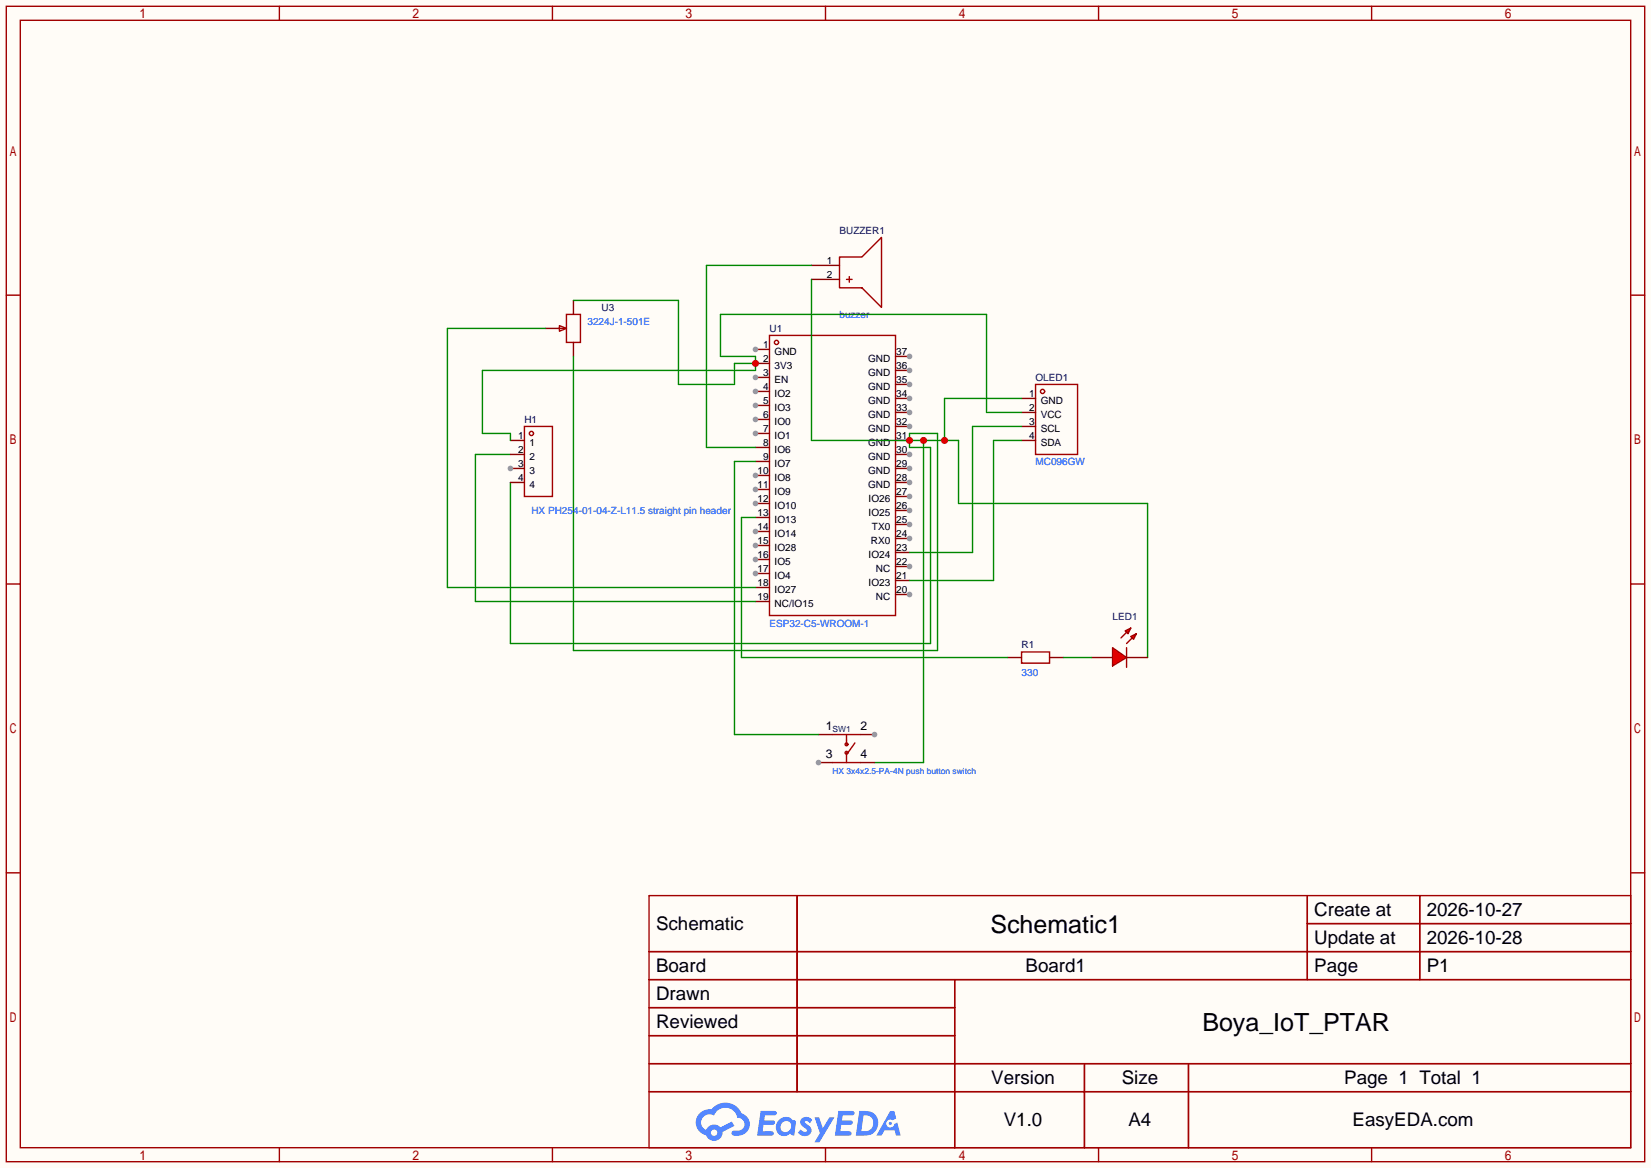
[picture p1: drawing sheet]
<svg xmlns="http://www.w3.org/2000/svg" width="299mm" height="212mm" viewBox="0 0 299 212" stroke-linecap="round" stroke-linejoin="round" font-family="sans-serif">
<path d="M0 0h299.5v211.8h-299.5z" fill="#fffcf7"/>
<g fill="none" stroke="#a10000" stroke-width=".25">
<path d="M1.1 1.1h297.2v209.6h-297.2zM3.7 3.7h292.1v204.5h-292.1zM50.7 1.1v2.6M100.2 1.1v2.6M149.7 1.1v2.6M199.3 1.1v2.6M248.8 1.1v2.6M1.1 53.5h2.6M295.8 53.5h2.5M1.1 105.9h2.6M295.8 105.9h2.5M1.1 158.3h2.6"/>
<path d="M295.8 158.3h2.5M117.7 162.4h178.1v45.8h-178.1zM117.7 172.6h178.1M117.7 177.7h178.1M144.6 162.4v35.6M173.2 177.7v30.5M237.1 162.4v15.3M237.1 167.5h58.7M257.5 162.4v15.3M117.7 182.8h55.5M117.7 192.9h178.1M117.7 187.8h55.5"/>
<path d="M117.7 198h178.1M196.7 192.9v15.3M215.6 192.9v15.3M50.7 208.2v2.5M100.2 208.2v2.5M149.7 208.2v2.5M199.3 208.2v2.5M248.8 208.2v2.5"/>
</g>
<g fill="#5487ff">
<path d="M145.5 202.8a1.3 1.3 0 0 1 1.8 .3l-.4 .6a.54 .54 0 0 0-.9-.2l.1 .2a1.58 1.58 0 0 1 1.1 1.6 1.43 1.43 0 0 1-2.5 .1l.5-.6a.64 .64 0 0 0 .5 .5 .64 .64 0 0 0 .7-.3l-.2-.2a1.6 1.6 0 0 1-1-1.6z"/>
<path d="M147.7 202.7h.9l.7 1.9 1.1-1.9h.9l-2.7 4.5h-.9l1-1.7z"/>
<path d="M138 201.5h1.6a1.31 1.31 0 0 1 1.2 .2 .4 .4 0 0 1-.3 .6h-1.8l-.1 .9h1.6a.4 .4 0 0 1 .4 .4 .4 .4 0 0 1-.4 .4h-1.7l-.2 1.2h.8a1.23 1.23 0 0 1 1.2 .2 .39 .39 0 0 1-.3 .6h-2.7z"/>
<path d="M152.1 201.5h1.6a1.32 1.32 0 0 1 1.3 .2 .39 .39 0 0 1-.4 .6h-1.7l-.2 .9h1.7a.4 .4 0 0 1 .3 .4 .4 .4 0 0 1-.4 .4h-1.7l-.2 1.2h.8a1.23 1.23 0 0 1 1.2 .2 .39 .39 0 0 1-.3 .6h-2.7z"/>
<path d="M161.5 201.5h.7l.4 1.3-.7 .4a.75 .75 0 0 0-1.1 .3 .75 .75 0 0 0 .5 1 .75 .75 0 0 0 .9-.6l.6-.3 .6 2.4h-.9l-.2-1h-1.9l-.5 1h-.9z"/>
<path d="M155.9 201.5l-.7 4.5h1.5a2.27 2.27 0 0 0 2.6-2.3 2.27 2.27 0 0 0-2.7-2.2zM156.6 202.3a1.5 1.5 0 0 1 1.8 1.5 1.5 1.5 0 0 1-1.9 1.4h-.3z"/>
<path d="M141.3 203.1a1.62 1.62 0 0 0-.4 2.1 1.62 1.62 0 0 0 2 .7l.4-.3 .3 .3 .5 .1 .3-2.5-.2-.3h-.4a1.58 1.58 0 0 0-2.5-.1zM141.9 203.6a.99 .99 0 0 1 1.6 .3 .99 .99 0 0 1-.9 1.4 .94 .94 0 0 1-1-.5 .94 .94 0 0 1 .3-1.2z"/>
<path d="M126.9 201.9a2.37 2.37 0 0 0 1.2 4 1.54 1.54 0 0 0 1.7 1 1.54 1.54 0 0 0 1.3-1.6l2.1-1.1-.5-.8-2 1.1a1.57 1.57 0 0 0-2.6 .4 1.5 1.5 0 0 1-.8-2.1 1.5 1.5 0 0 1 2.2-.5 2.23 2.23 0 0 1 2.3-1.4 2.23 2.23 0 0 1 2 1.8 1.16 1.16 0 0 1 1.2 1.1 1.16 1.16 0 0 1-1 1.3h-.7a.47 .47 0 0 0-.6 .3 .47 .47 0 0 0 .4 .6 2.23 2.23 0 0 0 2.3-.7 2.23 2.23 0 0 0 .4-2.3 2.16 2.16 0 0 0-1.3-1.1 3.2 3.2 0 0 0-5.4-.7l-1.2 .1zM129 205.4a.58 .58 0 0 1 1.1 0 .58 .58 0 0 1-1.1 0z"/>
<circle cx="161.5" cy="203.8" r=".28"/>
</g>
<g fill="none" stroke="#a10000" stroke-width=".25">
<path d="M139.6 60.8h22.8v50.8h-22.8zM187.8 69.7h7.7v12.7h-7.7z"/>
<circle cx="140.8" cy="62.1" r=".38"/>
<circle cx="189.1" cy="71" r=".38"/>
</g>
<path d="M137 63.4h2.6M185.3 72.3h2.5M185.3 74.8h2.5M185.3 77.3h2.5M185.3 79.9h2.5" fill="none" stroke="#870000" stroke-width=".25"/>
<circle cx="137" cy="63.4" r=".51" fill="#999"/>
<path d="M137 65.9h2.6M137 68.5h2.6" fill="none" stroke="#870000" stroke-width=".25"/>
<circle cx="137" cy="68.5" r=".51" fill="#999"/>
<path d="M137 71h2.6" fill="none" stroke="#870000" stroke-width=".25"/>
<circle cx="137" cy="71" r=".51" fill="#999"/>
<path d="M137 73.5h2.6" fill="none" stroke="#870000" stroke-width=".25"/>
<circle cx="137" cy="73.5" r=".51" fill="#999"/>
<path d="M137 76.1h2.6" fill="none" stroke="#870000" stroke-width=".25"/>
<circle cx="137" cy="76.1" r=".51" fill="#999"/>
<path d="M137 78.6h2.6" fill="none" stroke="#870000" stroke-width=".25"/>
<circle cx="137" cy="78.6" r=".51" fill="#999"/>
<path d="M137 81.2h2.6M137 83.7h2.6M137 86.2h2.6" fill="none" stroke="#870000" stroke-width=".25"/>
<circle cx="137" cy="86.2" r=".51" fill="#999"/>
<path d="M137 88.8h2.6" fill="none" stroke="#870000" stroke-width=".25"/>
<circle cx="137" cy="88.8" r=".51" fill="#999"/>
<path d="M137 91.3h2.6" fill="none" stroke="#870000" stroke-width=".25"/>
<circle cx="137" cy="91.3" r=".51" fill="#999"/>
<path d="M137 93.9h2.6M137 96.4h2.6" fill="none" stroke="#870000" stroke-width=".25"/>
<circle cx="137" cy="96.4" r=".51" fill="#999"/>
<path d="M137 98.9h2.6" fill="none" stroke="#870000" stroke-width=".25"/>
<circle cx="137" cy="98.9" r=".51" fill="#999"/>
<path d="M137 101.5h2.6" fill="none" stroke="#870000" stroke-width=".25"/>
<circle cx="137" cy="101.5" r=".51" fill="#999"/>
<path d="M137 104h2.6" fill="none" stroke="#870000" stroke-width=".25"/>
<circle cx="137" cy="104" r=".51" fill="#999"/>
<path d="M137 106.6h2.6M137 109.1h2.6M162.4 107.8h2.6" fill="none" stroke="#870000" stroke-width=".25"/>
<circle cx="165" cy="107.8" r=".51" fill="#999"/>
<path d="M162.4 105.3h2.6M162.4 102.7h2.6" fill="none" stroke="#870000" stroke-width=".25"/>
<circle cx="165" cy="102.7" r=".51" fill="#999"/>
<path d="M162.4 97.7h2.6M162.4 100.2h2.6" fill="none" stroke="#870000" stroke-width=".25"/>
<circle cx="165" cy="97.7" r=".51" fill="#999"/>
<path d="M162.4 95.1h2.6" fill="none" stroke="#870000" stroke-width=".25"/>
<circle cx="165" cy="95.1" r=".51" fill="#999"/>
<path d="M162.4 92.6h2.6" fill="none" stroke="#870000" stroke-width=".25"/>
<circle cx="165" cy="92.6" r=".51" fill="#999"/>
<path d="M162.4 90h2.6" fill="none" stroke="#870000" stroke-width=".25"/>
<circle cx="165" cy="90" r=".51" fill="#999"/>
<path d="M162.4 87.5h2.6" fill="none" stroke="#870000" stroke-width=".25"/>
<circle cx="165" cy="87.5" r=".51" fill="#999"/>
<path d="M162.4 85h2.6" fill="none" stroke="#870000" stroke-width=".25"/>
<circle cx="165" cy="85" r=".51" fill="#999"/>
<path d="M162.4 82.4h2.6" fill="none" stroke="#870000" stroke-width=".25"/>
<circle cx="165" cy="82.4" r=".51" fill="#999"/>
<path d="M162.4 79.9h2.6M162.4 77.3h2.6" fill="none" stroke="#870000" stroke-width=".25"/>
<circle cx="165" cy="77.3" r=".51" fill="#999"/>
<path d="M162.4 74.8h2.6" fill="none" stroke="#870000" stroke-width=".25"/>
<circle cx="165" cy="74.8" r=".51" fill="#999"/>
<path d="M162.4 72.3h2.6" fill="none" stroke="#870000" stroke-width=".25"/>
<circle cx="165" cy="72.3" r=".51" fill="#999"/>
<path d="M162.4 69.7h2.6" fill="none" stroke="#870000" stroke-width=".25"/>
<circle cx="165" cy="69.7" r=".51" fill="#999"/>
<path d="M162.4 67.2h2.6" fill="none" stroke="#870000" stroke-width=".25"/>
<circle cx="165" cy="67.2" r=".51" fill="#999"/>
<path d="M162.4 64.6h2.6" fill="none" stroke="#870000" stroke-width=".25"/>
<circle cx="165" cy="64.6" r=".51" fill="#999"/>
<path d="M101.2 59.6h1.3M101.5 59.1l1.2 .5-1.2 .5zM102.7 57h2.6v5.1h-2.6zM152.3 46.6h4l3.6-3.5v12.7l-3.6-3.6h-4zM153.5 50.7h1.1M154.1 50.2v1" fill="none" stroke="#a10000" stroke-width=".25"/>
<path d="M98.9 59.6h2.6M104 54.5v2.5M147.2 48.1h5.1M147.2 50.7h5.1M104 62.1v2.5" fill="none" stroke="#870000" stroke-width=".25"/>
<path d="M147.2 50.7v29.2h26.7v11.4h34.3v28M104 64.6v53.4h66.1v-39.4h-5.1v2.6h3.8v35.5h-76.2v-29.2M167.5 79.9v58.4h-8.9M185.3 72.3h-14v7.6" fill="none" stroke="#008700" stroke-width=".25"/>
<g fill="#c00">
<circle cx="165" cy="79.9" r=".63"/>
<circle cx="167.5" cy="79.9" r=".63"/>
<circle cx="171.3" cy="79.9" r=".63"/>
</g>
<path d="M185.3 79.9h-5.1v25.4h-15.2M185.3 77.3h-8.9v22.9h-11.4M92.6 82.4h-6.4v26.7h50.8" fill="none" stroke="#008700" stroke-width=".25"/>
<g fill="none" stroke="#a10000" stroke-width=".25">
<path d="M95.1 77.3h5.1v12.7h-5.1z"/>
<circle cx="96.4" cy="78.6" r=".38"/>
</g>
<path d="M92.6 79.9h2.5M92.6 82.4h2.5M92.6 85h2.5" fill="none" stroke="#870000" stroke-width=".25"/>
<circle cx="92.6" cy="85" r=".51" fill="#999"/>
<path d="M92.6 87.5h2.5" fill="none" stroke="#870000" stroke-width=".25"/>
<path d="M104 54.5h19.1v15.2h10.1v-3.8h3.8M185.3 74.8h-6.4v-17.8h-48.2v7.6h6.3v2.6h-49.5v11.4h5.1v1.3" fill="none" stroke="#008700" stroke-width=".25"/>
<circle cx="137" cy="65.9" r=".63" fill="#c00"/>
<path d="M98.9 59.6h-17.7v47h55.8M147.2 48.1h-19.1v33.1h8.9" fill="none" stroke="#008700" stroke-width=".25"/>
<path d="M151 133.2h5.1M151 138.3h5.1M153.5 133.2v1.8M153.5 136.5v1.8M155.1 134.7l-1.3 1.8" fill="none" stroke="#a10000" stroke-width=".25"/>
<path d="M148.5 133.2h2.5M148.5 138.3h2.5" fill="none" stroke="#870000" stroke-width=".25"/>
<circle cx="148.5" cy="138.3" r=".51" fill="#999"/>
<path d="M156.1 133.2h2.5" fill="none" stroke="#870000" stroke-width=".25"/>
<circle cx="158.6" cy="133.2" r=".51" fill="#999"/>
<path d="M198 119.3h3.8M204.3 119.3h3.9M156.1 138.3h2.5" fill="none" stroke="#870000" stroke-width=".25"/>
<g fill="none" stroke="#a10000" stroke-width=".25">
<path d="M204.3 117.5v3.5"/>
<circle cx="153.5" cy="135" r=".25"/>
<circle cx="153.5" cy="136.5" r=".25"/>
</g>
<path d="M137 83.7h-3.8v49.5h15.3" fill="none" stroke="#008700" stroke-width=".25"/>
<g fill="#f00" stroke="#a10000" stroke-width=".25">
<path d="M201.8 117.5l2.5 1.8-2.5 1.5z"/>
<path d="M204.1 114.4l1-.5-.5 1z"/>
<path d="M205.1 115.4l1-.5-.5 1.1z"/>
</g>
<path d="M185.3 118.2h5.1v2.1h-5.1zM204.3 114.7l-1 1M205.4 115.7l-1.1 1" fill="none" stroke="#a10000" stroke-width=".25"/>
<path d="M182.8 119.3h2.5M190.4 119.3h2.5" fill="none" stroke="#870000" stroke-width=".25"/>
<path d="M137 93.9h-2.5v25.4h48.3M192.9 119.3h5.1" fill="none" stroke="#008700" stroke-width=".25"/>
<g font-size="4.5">
<text x="179.6" y="169.2">Schematic1</text>
<text x="218.1" y="187">Boya_IoT_PTAR</text>
</g>
<g font-size="3.4">
<text x="238.4" y="166.1">Create at</text>
<text x="258.8" y="166.1">2026-10-27</text>
<text x="119" y="168.7">Schematic</text>
<text x="238.4" y="171.2">Update at</text>
<text x="258.8" y="171.2">2026-10-28</text>
<text x="119" y="176.3">Board</text>
<text x="186" y="176.3">Board1</text>
<text x="238.4" y="176.3">Page</text>
<text x="258.8" y="176.3">P1</text>
<text x="119" y="181.4">Drawn</text>
<text x="119" y="186.5">Reviewed</text>
<text x="179.8" y="196.6">Version</text>
<text x="203.5" y="196.6">Size</text>
<text x="243.8" y="196.6">Page 1 Total 1</text>
<text x="182.1" y="204.2">V1.0</text>
<text x="204.7" y="204.2">A4</text>
<text x="245.3" y="204.2">EasyEDA.com</text>
</g>
<g font-size="2.2">
<text x="149.8" y="132.4">1</text>
<text x="149.8" y="137.5">3</text>
<text x="156.1" y="132.4">2</text>
<text x="156.1" y="137.5">4</text>
</g>
<g font-size="1.8">
<text x="150" y="47.8">1</text>
<text x="150" y="50.4">2</text>
<text x="138.4" y="63.1">1</text>
<text x="138.4" y="65.6">2</text>
<text x="140.5" y="64.3">GND</text>
<text x="157.5" y="65.6">GND</text>
<text x="162.6" y="64.3">37</text>
<text x="138.4" y="68.1">3</text>
<text x="138.4" y="70.7">4</text>
<text x="140.5" y="66.9">3V3</text>
<text x="140.5" y="69.4">EN</text>
<text x="140.5" y="72">IO2</text>
<text x="157.5" y="70.7">GND</text>
<text x="157.5" y="68.1">GND</text>
<text x="162.6" y="72">34</text>
<text x="162.6" y="69.4">35</text>
<text x="162.6" y="66.9">36</text>
<text x="186.7" y="72">1</text>
<text x="138.4" y="73.2">5</text>
<text x="138.4" y="75.8">6</text>
<text x="140.5" y="74.5">IO3</text>
<text x="140.5" y="77">IO0</text>
<text x="157.5" y="75.8">GND</text>
<text x="157.5" y="73.2">GND</text>
<text x="162.6" y="77">32</text>
<text x="162.6" y="74.5">33</text>
<text x="186.7" y="74.5">2</text>
<text x="186.7" y="77">3</text>
<text x="188.8" y="73.2">GND</text>
<text x="188.8" y="75.8">VCC</text>
<text x="94" y="79.6">1</text>
<text x="94" y="82.1">2</text>
<text x="96.1" y="80.8">1</text>
<text x="96.1" y="83.4">2</text>
<text x="138.4" y="78.3">7</text>
<text x="138.4" y="80.8">8</text>
<text x="138.4" y="83.4">9</text>
<text x="140.5" y="79.6">IO1</text>
<text x="140.5" y="82.1">IO6</text>
<text x="157.5" y="83.4">GND</text>
<text x="157.5" y="80.8">GND</text>
<text x="157.5" y="78.3">GND</text>
<text x="162.6" y="82.1">30</text>
<text x="162.6" y="79.6">31</text>
<text x="186.7" y="79.6">4</text>
<text x="188.8" y="78.3">SCL</text>
<text x="188.8" y="80.8">SDA</text>
<text x="94" y="84.7">3</text>
<text x="94" y="87.2">4</text>
<text x="96.1" y="85.9">3</text>
<text x="96.1" y="88.5">4</text>
<text x="137.4" y="85.9">10</text>
<text x="137.4" y="88.5">11</text>
<text x="140.5" y="84.7">IO7</text>
<text x="140.5" y="87.2">IO8</text>
<text x="140.5" y="89.7">IO9</text>
<text x="157.5" y="88.5">GND</text>
<text x="157.5" y="85.9">GND</text>
<text x="162.6" y="89.7">27</text>
<text x="162.6" y="87.2">28</text>
<text x="162.6" y="84.7">29</text>
<text x="137.4" y="91">12</text>
<text x="137.4" y="93.5">13</text>
<text x="140.5" y="92.3">IO10</text>
<text x="140.5" y="94.8">IO13</text>
<text x="157.6" y="93.5">IO25</text>
<text x="157.6" y="91">IO26</text>
<text x="162.6" y="94.8">25</text>
<text x="162.6" y="92.3">26</text>
<text x="137.4" y="96.1">14</text>
<text x="137.4" y="98.6">15</text>
<text x="137.4" y="101.2">16</text>
<text x="140.5" y="97.4">IO14</text>
<text x="140.5" y="99.9">IO28</text>
<text x="157.6" y="101.2">IO24</text>
<text x="158" y="98.6">RX0</text>
<text x="158.2" y="96.1">TX0</text>
<text x="162.6" y="99.9">23</text>
<text x="162.6" y="97.4">24</text>
<text x="137.4" y="103.7">17</text>
<text x="137.4" y="106.2">18</text>
<text x="140.5" y="102.4">IO5</text>
<text x="140.5" y="105">IO4</text>
<text x="140.5" y="107.5">IO27</text>
<text x="157.6" y="106.2">IO23</text>
<text x="158.9" y="103.7">NC</text>
<text x="162.6" y="107.5">20</text>
<text x="162.6" y="105">21</text>
<text x="162.6" y="102.4">22</text>
<text x="137.4" y="108.8">19</text>
<text x="140.5" y="110.1">NC/IO15</text>
<text x="158.9" y="108.8">NC</text>
</g>
<g font-size="1.8" fill="#000080">
<text x="152.3" y="42.5">BUZZER1</text>
<text x="109.1" y="56.5">U3</text>
<text x="139.6" y="60.3">U1</text>
<text x="187.8" y="69.2">OLED1</text>
<text x="95.1" y="76.8">H1</text>
<text x="201.8" y="112.4">LED1</text>
<text x="185.3" y="117.4">R1</text>
</g>
<g font-size="1.8" fill="#00f">
<text x="106.6" y="59">3224J-1-501E</text>
<text x="152.3" y="57.7">buzzer</text>
<text x="187.8" y="84.4">MC096GW</text>
<text x="96.4" y="93.3">HX PH254-01-04-Z-L11.5 straight pin header</text>
<text x="139.6" y="113.6">ESP32-C5-WROOM-1</text>
<text x="185.3" y="122.5">330</text>
</g>
<text font-size="1.5" fill="#000080" x="151" y="132.7">SW1</text>
<text font-size="1.5" fill="#00f" x="151" y="140.3">HX 3x4x2.5-PA-4N push button switch</text>
</svg>
